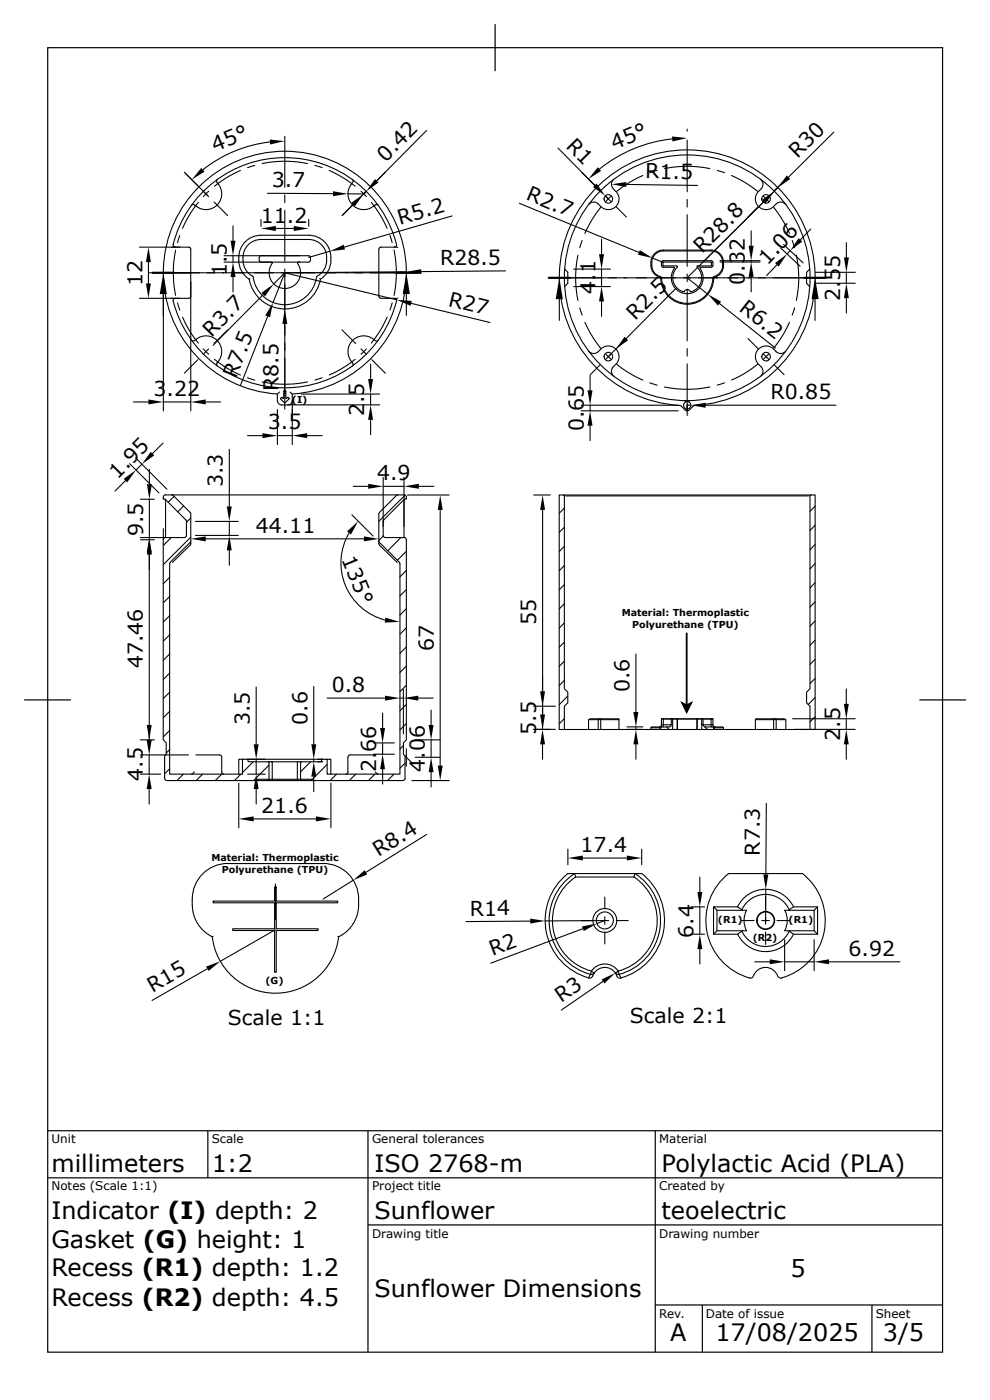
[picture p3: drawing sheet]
<svg xmlns="http://www.w3.org/2000/svg" width="210mm" height="297mm" viewBox="0 0 210 297" stroke-linecap="round" stroke-linejoin="round" font-family="sans-serif">
<g fill="none" stroke="#000" stroke-width=".25">
<path d="M10.1 10.1h190.1v277.1h-190.1zM105.1 5.1v10M5.1 148.7h10M205.1 148.7h-9.9M10.1 240.2h190.1M10.1 250.2h190.1M44.1 240.2v10M78.1 240.2v47M139.1 240.2v47M78.1 260.2h122.1M139.1 277.2h61.1M149.1 277.2v10"/>
<path d="M185.2 277.2v10"/>
</g>
<g fill="none" stroke="#000" stroke-width=".23">
<path d="M39.1 36.6l5 5M46.2 38.1l-.2 .5 .4 .5M46.4 39.1a3.3 3.3 0 0 1-.3 4.4 3.3 3.3 0 0 1-4.4 .3M51 36.2l-3.4 1.8-2.1 1.6M54.1 35.1l-1.5 .5M55.7 34.7a23.2 23.2 0 0 1 9.6 0M57.3 30.2a27.9 27.9 0 0 0-14.2 5.9M60.5 29v10.8M66.9 35.1l1.5 .5M69.9 36.2l3.4 1.8 2.1 1.6M74.6 39.1a3.4 3.4 0 0 0 .5 4.7 3.4 3.4 0 0 0 4.7-.4l.5 .2M74.8 38.1l.2 .3-.1 .3"/>
<path d="M74.9 38.8l-.3 .3M81.8 36.6l-2.8 2.9M90.6 27.7l-10.6 10.7M118.5 31.5l7.8 7.9M123.6 36.7l3.7 3.6M125.3 38.4l2.2 2.1M130.4 38.1a1.35 1.35 0 0 0-.2 2M133 39.2l15.1 .2M136.5 37.3l-3.4 1.8-2.1 1.5M139.5 36.2l-1.5 .5M141.1 35.8a23 23 0 0 1 9.6 0M142.8 29.5a29.7 29.7 0 0 0-15.5 6.4"/>
<path d="M145.9 27.4v.5M145.9 29.8v10.9M152.3 36.2l1.6 .5M155.4 37.3l3.4 1.8 2.1 1.5M161.5 38.1a1.35 1.35 0 0 1 .1 2M165.2 39.9l-19.3 19.1 4.4 3.5M166.5 38.4l-2.1 2.1M177.1 28.1l-9.7 9.5M29.6 52.5h10.5M31.5 57.9h58M31.5 55.7v4.5M34.7 59.8v27.5"/>
<path d="M37.1 52.5l-.6 .1M37.1 52.5l-.3-.4a24.4 24.4 0 0 1 23.7-18.6 24.4 24.4 0 0 1 23.7 18.6l-.3 .4M37.1 52.5h.1M37.3 53.1a24 24 0 0 0 0 9.6M38.2 50l-.5 1.6M40.1 52.5l.3 .1 .1 .3v34.4M40.7 43.6l.4-.2 .5 .4M42.1 43l-1.5 2.1-1.8 3.4M43.2 40.6l1.1 1.2M44.3 40.6l-1.1 1.2M45.5 42.9l2.8 2.9M47.6 54.3h18l.3 .4v.8l-.3 .2"/>
<path d="M47.6 55.7h18M49.5 48v3.1M49.5 54.3v1.4M49.5 58.8v3.2M52.9 59.3a7.7 7.7 0 0 0 7.6 6.3 7.7 7.7 0 0 0 7.6-6.3M53.1 59.2l-.2 .1M55.4 54.3l-.4 .4 .1 .8 .3 .2M55.4 46.6v1.5M56.8 41.1h13.9M57.6 55.7l.2 .2M58.6 48.5h3.8M60.5 57.9l23.7 5.8"/>
<path d="M60.5 41.4v1.6M60.5 44.7v10.8M60.5 57.1v29.8M60.5 57.9l-2.5 6.3M60.5 57.9l-2.4 2.4M63.3 55.7l-.1 .1a3.5 3.5 0 0 1-1.7 5.3 3.3 3.3 0 0 1-3.7-1.2 3.3 3.3 0 0 1 0-3.9M65.6 46.6v1.5M67.9 59.2l.1 .1M69.3 54.7v.6M69.4 54.7a3.8 3.8 0 0 0-3.8-3.8h-10.2a4.2 4.2 0 0 0-3.7 2.9 4.2 4.2 0 0 0 1.4 4.6l.6 .4M69.4 55.3a4.1 4.1 0 0 1-2.2 3.5 6.8 6.8 0 0 1-6.7 5.9 6.8 6.8 0 0 1-6.7-5.9M70.1 53.4l-4.5 1.3"/>
<path d="M70.3 54.7v.6M70.3 55.3a4.7 4.7 0 0 1-2.2 4M70.3 54.7a4.7 4.7 0 0 0-4.7-4.7h-10.2a5.1 5.1 0 0 0-4.6 3.7 5.1 5.1 0 0 0 2.1 5.6M73.9 41.2h3.3M75 43.4l-2.2 2.3M75.5 42.9l-2.9 2.9M76.7 40.6l1.1 1.2M77.8 40.6l-1.1 1.2M78.9 43l2.2 3.2 1.1 2.3M80.4 53v9.9M82.8 50l.5 1.5M83.7 53.1a23.2 23.2 0 0 1 0 9.6"/>
<path d="M83.7 52.5h-2.8l-.3 .1-.1 .3M83.9 52.5l.6 .1M83.9 52.5h-.1M86.3 57.7l-25.8 .2M96 45.9l-22.9 6.6M107.3 57.5l-17.8 .2M110.3 43.2l25.4 10.4M116.7 59h58.5M119.9 57.2l.7 .6v2.4l-.7 .7M120.6 59h.1M121.8 57.2h7.8M122.7 54.2a23 23 0 0 0 0 9.6"/>
<path d="M123.6 51.1l-.5 1.5M127.5 44.1l-1.5 2.1-1.8 3.4M127.7 50.8v3.2M127.7 57.2v3.7M128.5 41.6l.7 .7M128.6 41.7l1.1 1.1M129.8 41.7l-1.2 1.1M130.2 40.1l.6 .6M130.8 40.6a2.27 2.27 0 0 1 0 3.3 2.27 2.27 0 0 1-3.2 0 1.54 1.54 0 0 0-2.6-.4M130.9 44l2.1 2.1M138.6 54.8l2.2 1M140.2 58.9a6.3 6.3 0 0 0 3.2 5.1 5.6 5.6 0 0 0 8.2-4.9"/>
<path d="M140.8 53.1h10.2M140.9 53.1a2.74 2.74 0 0 0-2.7 3.3 2.63 2.63 0 0 0 2 2.5M143.8 56.8a3.1 3.1 0 0 0 1.3 5.2M145.9 42.4v1.6M145.9 45.6v11M145.9 58.2v1.6M148.1 56.8a2.99 2.99 0 0 1 .8 3 2.99 2.99 0 0 1-2.3 2.1l-.1-.1M151 55.4h-10.3a1.08 1.08 0 0 0-.2 1.2l.3 .2h2.4a3.4 3.4 0 0 0 .4 4.7 3.4 3.4 0 0 0 4.7 0 3.4 3.4 0 0 0 .4-4.7h2.3M151 56.5h-2.8l-.2 .1 .1 .2M151 55.7h-10.2l.1 .8h2.8l.1 .1v.2M151 53.3h-10.1a2.55 2.55 0 0 0-2.5 3.1 2.44 2.44 0 0 0 1.8 2.3M151 55.3l.3 .2 .1 .9-.4 .4"/>
<path d="M151 53.1a2.73 2.73 0 0 1 2.6 3.3 2.63 2.63 0 0 1-1.9 2.5M151 55.7v.8M151 53.3a2.44 2.44 0 0 1 2.5 2.4M151.7 58.9l-.2 .2M152.9 55.4h8.5M152.9 55.7h8.5M153.4 55.8v.6M153.5 56.4a2.84 2.84 0 0 1-2.1 2.5 5.5 5.5 0 0 1-5.5 5.5 5.5 5.5 0 0 1-5.4-5.5l-.3-.2M159.5 49v3.2M159.5 55.4v.3M159.5 58.8v3.2M160.9 44l-2.1 2.1"/>
<path d="M161.6 40.1a2.36 2.36 0 0 0-.5 3.8 2.36 2.36 0 0 0 3.7-.6 1.35 1.35 0 0 1 2.1 .2M162.1 41.7l1.1 1.1M163.2 41.7l-1.1 1.1M164.3 44.1l1.5 2.1 1.9 3.4M165 56.2l-2.2 2.3M165.8 52.6l4.1 3.9M166.4 51.9l4.1 3.9M167.8 53.2l-.7 .7M168.2 51.1l.5 1.5M169.1 54.2a23.2 23.2 0 0 1 0 9.6M171.3 59v1.2l.6 .7M171.9 57.2l-.6 .6v1.2"/>
<path d="M172.2 48.6l-2.2 2.3M173.2 57.8h8.4M179.7 51.5v3.2M179.7 57.8v2.4M29.6 63.4h10.5M36.5 63.3l.6 .1M37.1 63.4l-.3 .3a24.4 24.4 0 0 0 23.7 18.7 24.4 24.4 0 0 0 23.7-18.7l-.3-.3M37.2 63.4h-.1M37.7 64.3l.5 1.6M38.8 67.4l1.8 3.4 1.5 2.1M40.5 62.9l-.1 .3-.3 .2M41.6 72.1l-.5 .3-.4-.2"/>
<path d="M41.7 72.1a3.4 3.4 0 0 1 4.6 .4 3.4 3.4 0 0 1-.2 4.6M42 76.4l-2.9 2.9M43.2 74.1l1.1 1.1M44.3 74.1l-1.1 1.2M45.5 76.3l2.1 1.5 3.4 1.9M46.1 77.1l-.1 .3 .2 .3M48.3 70.1l-2.8 2.9M55.9 62.6l-10.7 10.7M56.8 67.2l-5.7 14.7M72.6 70.1l2.9 2.9M74.6 76.8l.3 .3M74.9 77.1l.1 .3-.2 .3"/>
<path d="M75.4 76.3l-2.1 1.5-3.4 1.8M76.7 74.1l1.1 1.2M77.8 74.1l-1.1 1.1M78.7 77.3v3.2M79 76.4l2.8 2.9M80.3 72.2l-.5 .2a3.4 3.4 0 0 0-4.7-.3 3.4 3.4 0 0 0-.5 4.7M80.5 62.9l.1 .3 .3 .2h2.8M82.2 67.4l-1.1 2.3-2.2 3.2M83.3 64.3l-.5 1.5M83.8 63.4h.1M84.5 63.3l-.6 .1M86.3 62.5v4.5"/>
<path d="M87.3 64.4l16.7 4.1M118.8 63.5v4.6M121.8 60.9h7.8M123.1 65.4l.5 1.5M124.2 68.4l1.8 3.5 1.5 2.1M125 74.5a1.52 1.52 0 0 0 2.6-.3 2.27 2.27 0 0 1 3.2-.1 2.27 2.27 0 0 1 0 3.3M125.3 79.7v3.2M127.5 77.5l-2.2 2.1M127.7 64v3.2M128.6 75.2l1.2 1.1M129.7 75.2l-1.1 1.1M130.8 77.4a1.54 1.54 0 0 0-.4 2.5"/>
<path d="M130.8 74.1l-1.6 1.7M131 77.4l2.1 1.5 3.4 1.8M143.6 61.1l-12.7 12.9M145.3 61.9l-.2 .1M145.9 61.4v11M145.9 74v1.6M145.9 77.3v11M146.5 61.8l-.6-.3-.6 .4M152.8 64.5l11.8 9.4M158.8 71.9l2.1 2.1M160.9 77.4l-2.1 1.5-3.4 1.8M162.1 75.2l1.1 1.1"/>
<path d="M163.2 75.2l-1.1 1.1M164.4 77.5l2.1 2.1M166.9 74.5a1.52 1.52 0 0 1-2.6-.4 2.33 2.33 0 0 0-3.5 .4 2.33 2.33 0 0 0 .8 3.4 1.35 1.35 0 0 1-.1 2M167.7 68.4l-1.9 3.5-1.5 2.1M168.7 65.4l-.5 1.5M173.1 63.5v4.6M173.2 60.2h8.4M179.7 63.3v3.2M27.5 98.5l6.2 6.2M28.3 85.4h3.2M28.8 97.2l6.7 6.7M30.1 98.6l-1.2 1.2"/>
<path d="M31.7 99.7v3.2M34.6 94.1l-2.2 2.3M34.7 85.4h5.8M43.7 85.4h3.2M48.7 95.4v12.2M52.6 80.2l1.5 .5M52.6 92.5h3.1M55.7 81.1a24.1 24.1 0 0 0 9.6 0M58.9 83.7a25.8 25.8 0 0 1-20.5-39.1 25.8 25.8 0 0 1 44.2 0 25.8 25.8 0 0 1-20.5 39.1M58.9 85.1a.91 .91 0 0 0 .9 .9h20.8M58.9 87v7.4M58.9 92.5h3.2"/>
<path d="M59.3 83.3l-.4 .4v1.4M59.6 84.6v.1M59.9 84.4l.3 .2v-1.5l.4-.1 .1 1.6h.2M59.9 84.4l-.3 .2M61.2 84.4l-.3 .2M61.2 84.4l.2 .3-.9 .9-.9-.9M61.6 83.3l.5 .4v1.4M62.1 85.1a.91 .91 0 0 1-.9 .9M62.1 85.1v9.3M64 83.7h16.6M65.2 92.5h3.2M68.4 80.2l-1.5 .5"/>
<path d="M78.7 83.7v2.3M78.7 89.2v3.1M123.4 86.1h20.6M123.4 87.3h20.6M125.3 86.1v1.2M125.3 90.4v3.2M138 81.3l1.5 .5M141.1 82.2a24 24 0 0 0 9.6 0M145.4 85.3h1M145.5 87a.68 .68 0 0 0 .9 0M145.9 86.1h.8M147.1 86.3l-.7 .8"/>
<path d="M147.1 86.3l.2-.1a27.2 27.2 0 0 0 24.9-34.3 27.2 27.2 0 0 0-38.8-16.9 27.2 27.2 0 0 0-8.2 41.6 27.6 27.6 0 0 0 19.4 9.6l.8 .9M149.9 86.1h27.6M153.9 81.3l-1.6 .5M26.7 102.1l-2.3 2.2M29.8 114.2h9.3M29.8 106h3M29.8 114.6h3M31.7 117.3v39.9M31.7 106v8.6M34.7 105.6v.4h.4l4.4 4.4M34.7 114.6v42.5l.6 .7v2.4l-.3 .4v4.7l.2 .4 .2 .1M34.7 112.3v2.3"/>
<path d="M35.1 106v8.2M35.1 114.2l-.4 .2v.2M36.4 114.2l-1.7 1.6M36.5 105.1h-1.4l-.4 .2v.3M36.5 105.1h49.3l.3 .1 .2 .4M36.5 105.1l.3 .1M36.8 105.2l3.7 3.8v5.9l-.1 .3-4.2 4.2-.2 .3v44.7h15.5v-3l.1-.1h.9l.2 .4 .2 .1h15.1l.3-.1 .2-.4h.8l.2 .1v3h15.4v-44.7l-.1-.3-4.3-4.3-.1-5.9M37 105.4l-1.3 1.3M39 107.5l-1.2 1.2M39.5 110.4l.1 .3v3l-.1 .2-.3 .3M40.4 115.8l-3.8 3.7M40.5 114.9l-.1 .9"/>
<path d="M40.5 110l-.9 .9M40.5 114.1l-5.8 5.8M41.5 110.7h9.1M41.5 113.7h9.1M43.7 114.4h33.6M48.7 110.7v3M48.7 116.9v3.2M74.1 113.2a12.5 12.5 0 0 0 7.7 18.5M74.7 109.3l4.5 4.6M75 103.3h3.2M80.4 114.9v.6M80.5 115.5l.1 .3 3.7 3.7"/>
<path d="M81.4 101.4v12.3l.2 .4 .2 .1M81.4 103.3h4.4M81.4 113.9l-1 .9M84.2 105.2l-3.6 3.6-.1 .3M84.5 105.1l-.3 .1M85.1 114.2l-2.8 2.8M85.8 101.4v10.4M85.8 114.2l.4 .2 .1 .2v42.5l-.6 .7v2.4l.3 .4v4.7v.2l-.4 .3M85.9 106l-.1 8.2h-4M86 105.2l-5.6 5.5M86.3 105.6v.4h-.4l-4.4 4.4-.1 .3M86.3 117.1l-1.9 1.9"/>
<path d="M86.5 105.1h8.9M89 103.3h3.1M93.5 108.3v54.3M113.3 105.1h3.6M115.2 108.3v46.6M118.8 105.1h.9l.1 .2v41l.8 .7v2.3l-.8 .7v4.9h-1zM119.7 105.1h52.5M119.8 107.9l-1 1.1M119.8 112l-1 1.1M119.8 116l-1 1.1M120.2 105.3h51.5M172.2 105.1h.9v49.8h-1.1"/>
<path d="M172.2 105.1l-.2 .2v41l-.7 .7v2.3l.7 .7v4.9M173.1 107.5l-1.1 1.1M173.1 111.6l-1.1 1.1M173.1 115.7l-1.1 1M173.1 119.7l-1.1 1.1M36 122.6l-1.3 1.4M36 126.7l-1.3 1.3M36 130.8l-1.3 1.3M36 134.8l-1.3 1.4M36 138.9l-1.3 1.3M86.3 121.2l-1.4 1.3M86.3 125.2l-1.4 1.4"/>
<path d="M86.3 129.3l-1.4 1.3M86.3 133.3l-1.4 1.4M86.3 137.4l-1.4 1.4M119.8 120.1l-1 1.1M119.8 124.2l-1 1.1M119.8 128.2l-1 1.1M119.8 132.3l-1 1.1M119.8 136.4l-1 1M135 138.9v12.3M173.1 123.8l-1.1 1.1M173.1 127.8l-1.1 1.1M173.1 131.9l-1.1 1.1"/>
<path d="M173.1 136l-1.1 1.1M29.8 157.1h3M36 142.9l-1.3 1.4M36 147l-1.3 1.4M36 151.1l-1.3 1.3M36 155.1l-1.3 1.4M36 159.2l-.7 .7M54.4 145.9v12.2M66.6 145.8v12.3M69.5 148.3h12.3M79.4 157.8h4.3M81.2 151.4v3.2"/>
<path d="M81.2 157.8v2.4M84.9 150.1v.1M84.9 148.3h.8M85.7 158.4l-.8 .7M85.7 146.4v9.5M86.3 141.5l-1.4 1.3M86.3 145.5l-1.4 1.4M86.3 149.6l-1.4 1.4M86.3 153.7l-1.4 1.3M86.3 159.1v3.6M88.2 157.1h5.2M88.8 148.3h3.2"/>
<path d="M91.5 150.8v3.2M91.5 157.1v3.7M113.3 150h4.6M113.3 154.9h4.6M115.2 158.1v3.2M119.8 154.9h11.6M119.8 140.4l-1 1.1M119.8 144.5l-1 1.1M119.8 152.6l-1 1.1M120.6 147.8l-1.8 1.8M125 153v1.8M125.1 152.8h1.8"/>
<path d="M127 153v1.8M127.2 152.7l-.2 .1h.6l.1-.1M127.2 152.7h-.3a2.59 2.59 0 0 0-1.9 .1M127.2 152.7h.5M127.6 153v1.8M127.7 152.7h2.3a1.74 1.74 0 0 1 1.4 .1v2.1M127.8 152.8h3.6M131.4 154.9h6.8M133.1 154.4h3.4M133.1 154.9h3.2M135 154.4v.5M135 158.1v3.2"/>
<path d="M138.2 154.6v.3h2.1M140.2 154.6h.1M140.2 154.6v.3M140.2 154.4v.2M140.5 153.9l.3 .1v.4M140.5 154.4h-2.1l-.2 .2h2M140.5 153.9l-.2 .4-.3 .1M140.8 152.7h-.3M140.8 152.7h-.3v1.2M140.8 152.7h2M140.8 152.8v1.1M140.9 152.7h1.6"/>
<path d="M140.9 153.9h1.6M141.5 154.4l.6 .5M142.6 152.7v1.2l-.3 .4-1.8 .1M142.6 152.7h.1M142.8 152.7h1M142.8 152.7h.1M142.8 154.9h1.1M143.7 152.7h-.9v2.2h-2.5v-.3l.2-.2M143.8 152.7h5.2M143.8 152.7h.1M143.8 152.8v2M143.8 152.7l.1 2.2"/>
<path d="M143.9 154.9h4.1M144.1 152.7h3.7M148 154.9h1M148.1 152.7l-.1 2.2M148.1 152.8v2M148.1 152.7h-.1M148.1 152.7h.9v2.2h2.6v-.3h.1M149 153.7l.3 .3M149 152.7h2M149.1 152.7h-.1M149.3 152.7h.1M149.3 152.7v1.2"/>
<path d="M149.3 153.9l.1 .3 .4 .2h1.6l.2 .2M149.4 152.7h1.5M149.4 153.9h1.5M149.7 154.4l.5 .5M151 152.7h.4M151 154v.4M151 152.7h.1M151 152.8v1.1M151 152.7h.4v1.2M151 153.9h.4M151.4 154.4h.2M151.4 153.9v.3l.4 .2"/>
<path d="M151.6 154.9h2M151.6 154.4h1.8l.2 .2h-1.9M151.6 154.4l.1 .2M151.7 154.6v.3M153.6 154.9h6.8M153.6 154.6v.3M160.4 154.9h11.6M160.4 152.8v2.1M160.4 152.8h3.7M164.1 152.7h-2.2a1.64 1.64 0 0 0-1.5 .1M164.1 152.7h.6M164.2 152.7l.1 .1h.5"/>
<path d="M164.3 153v1.8M164.7 152.7h.3a2.59 2.59 0 0 1 1.9 .1M164.7 152.7l.1 .1M164.8 153v1.8M164.9 152.8h1.9M166.9 153v1.8M168.3 152.7h13.3M168.8 154.9h12.8M173.1 140l-1.1 1.1M173.1 144.1l-1.1 1.1M173.1 148.2l-1.5 1.4M173.1 152.2l-1.1 1.1"/>
<path d="M179.7 146.3v3.2M179.7 152.7v2.2M179.7 158.1v3.2M29.8 160.3h10.2M29.8 164.4h4.3M31.7 160.3v4.1M31.7 167.6v3.2M36 163.3l-1 1M38.9 164.4l-1.3 1.4M41.3 163.9l-.6 .5M41.6 160.3h3.8a2.21 2.21 0 0 1 1.6 .3l.1 3.4M43 164.4l-1.3 1.4"/>
<path d="M47.1 164l.2 .3 .2 .1M47.1 164.4l-1.4 1.4M50.7 166.3v9.5M50.9 161.3h.8M50.9 161.2l-.2 .2v3M51.1 164.4l-1.3 1.4M52.4 161.3h16.1h-1M52.6 164.4h3.7M52.6 161.3h3.7M53.8 161.8l-2.3 2.3M53.9 173.9h13.2M54.4 161.3v3.1"/>
<path d="M54.4 167.6v3.2M54.7 165.8h11.5M57 161.8l.1 .2v3.5h-2.4v.3h-19.3M57.1 165.5h6.7M57.1 162.5l-3.3 3.3M57.6 161.8l.2 .2v3.5M63.1 162v3.5M63.3 161.8l-.1 .2M64 161.8l-.2 .2v3.5h2.4v.3h19.4M66 161.8l-2.2 2.1M66.6 161.3v.5M66.6 165v3.1"/>
<path d="M67.5 161.8h1M69.2 161.3h.9M69.5 162.4l-3.3 3.2M70.1 161.2l.2 .2M70.3 161.4v3M70.3 166.3v9.5M71.5 164.4l-1.4 1.4M73.9 164l-.2 .3-.3 .1M75.5 164.4l-1.3 1.4M79.4 160.2h4.3M79.4 160.3h-3.8a2.12 2.12 0 0 0-1.6 .3l-.1 3.4M79.6 164.4l-1.4 1.4"/>
<path d="M79.7 163.9l.6 .5M81.2 163.4v3.1M83.7 164.4l-1.4 1.4M86 162.1l-1.1 1.1M86 160.6l1.6 1.6M87.5 165.8h7.9M88.2 160.8h5.2M90.6 177.2l-12.9 8.1M91.5 164v3.2M162.7 170.6l-.1 15.1M40.8 192.2a7.7 7.7 0 0 1 7.6-8.8h20.2a7.6 7.6 0 0 1 7.6 8.8M40.8 192.2a7.5 7.5 0 0 0 4.3 6.8"/>
<path d="M45.1 199a13.5 13.5 0 0 0 13.4 12 13.5 13.5 0 0 0 13.4-12M45.2 198.9l-.1 .1M45.3 191.4h13v-3h.4v3h13v.3h-13v5.6h8.8v.3h-8.8v8.9h-.4v-8.9h-8.9v-.3h8.9v-5.6h-13zM58.5 187.8v7.6M58.5 197.5l-11.7 6.7M75 187l-6.4 3.9M76.2 192.2a7.3 7.3 0 0 1-4.4 6.7h-.1M112.6 195.6l-13.6 .1M115.8 195.6l12.6-.1-1.7 .7M120.6 180.3v3.4M122 185.5h-1.2a12.6 12.6 0 0 0-4.8 12.4 12.6 12.6 0 0 0 9 9.8M122 185.5l.2 .8h12.4l.2-.8"/>
<path d="M122 185.5h12.8M122 185.5a11.8 11.8 0 0 0-5.2 12 11.8 11.8 0 0 0 8.9 9.5l.5-.4M123.5 195.5h2.5M123.8 182.2h9.3M123.8 197.2l-19.6 7.4M127.6 195.5h1.7M128.4 190.5v2.6M128.4 194.7v1.6M128.4 197.9v2.6M130.9 195.5h2.5M134.6 186.3a11.1 11.1 0 0 1 4.8 11 11.1 11.1 0 0 1-8.1 9 3.4 3.4 0 0 0-5.7 0 11.1 11.1 0 0 1-8.1-9 11.1 11.1 0 0 1 4.7-11M134.8 185.5a11.9 11.9 0 0 1 5.3 11.8 11.9 11.9 0 0 1-8.6 9.7"/>
<path d="M134.8 185.5h1.3a8.7 8.7 0 0 1 3.2 3.5 12.7 12.7 0 0 1-7.4 18.7M136.3 180.3v3.4M146.7 192.6h2.9M146.7 198.4h2.9M148.6 186.3v3.1M148.6 192.6v5.8M151.5 192.6v5.8l.7-.7h5.4M152.2 193.3v4.4M156.6 192.6a6.6 6.6 0 0 1 6-3.7 6.6 6.6 0 0 1 5.9 3.7M156.6 198.4a6.6 6.6 0 0 0 6 3.7 6.6 6.6 0 0 0 5.9-3.7M156.6 192.6h-5.1l.7 .7h5.4M156.6 192.6l1 .7"/>
<path d="M157.5 195.5h2.6M157.5 193.2a5.5 5.5 0 0 1 5.1-3.2 5.5 5.5 0 0 1 5 3.2M157.5 197.8a5.5 5.5 0 0 0 5.1 3.2 5.5 5.5 0 0 0 5-3.2M157.6 197.7l-1 .7h-5.1M157.6 193.3h.9a4.7 4.7 0 0 0 0 4.4h-.9M161.8 195.5h1.6M162.6 190.4v2.7M162.6 194.7v1.6M162.6 197.9v2.7M162.6 188.9v6.6M165 195.5h2.7M166.6 197.7h1"/>
<path d="M166.6 193.3h1M166.6 199.6v6.6M166.6 193.3a4.6 4.6 0 0 1 0 4.4M167.6 193.3h5.3M167.6 197.7h5.3M167.6 197.7l.9 .7h5.1M167.6 193.2v.1M172.9 199.6v6.6M173.6 192.6v5.8l-.7-.7v-4.4zM173.6 192.6h-5.1l-.9 .6M44 205.8l-11.7 6.7M125.6 206.3l.5 .3a1.06 1.06 0 0 1-1.1 1.1z"/>
<path d="M126.2 206.7a2.81 2.81 0 0 1 4.7 .2h.6M128.1 208.4l-8.9 6.1M130.7 206.6l.6-.3 .6 1.4a.82 .82 0 0 1-1.1-.7zM148.6 201.6v3.1M159.1 207.7a.7 .7 0 0 0 .9-.4 2.76 2.76 0 0 1 2.7-1.8 2.76 2.76 0 0 1 2.6 2l.4 .3 .3-.1M159.1 207.7a12.7 12.7 0 0 1-4.4-22.2h15.7a12.7 12.7 0 0 1 4.6 12.5 12.7 12.7 0 0 1-9 9.7M160.3 204.3h3.2M166.6 204.3h6.3M176 204.3h15.1"/>
<circle cx="129.2" cy="42.3" r=".91"/>
<circle cx="145.9" cy="59" r="26.1"/>
<circle cx="162.7" cy="42.3" r=".91"/>
<circle cx="129.2" cy="75.7" r=".91"/>
<circle cx="162.7" cy="75.7" r=".91"/>
<circle cx="145.9" cy="86.1" r=".78"/>
<circle cx="128.4" cy="195.5" r="2.54"/>
<circle cx="128.4" cy="195.5" r="1.81"/>
<circle cx="162.6" cy="195.5" r="1.91"/>
<circle cx="162.6" cy="195.5" r="1.81"/>
</g>
<g fill="#000">
<path d="M42.7 35.7l.7 .8-2.7 1.7zM57.3 29.6l3.2 .4-3.1 .7zM79.6 38l.8 .8-2.6 1.9zM126.7 39l1.8 2.6-2.6-1.9zM127 35.5l.6 .8-2.7 1.7zM129.8 39.1l3.2-.4v1zM142.7 29l3.2 .3-3.1 .7zM167.1 37.3l.7 .7-2.6 1.9zM31.5 52.5l.5 3.2h-1zM49 51.1h1l-.5 3.2zM49.5 55.7l.5 3.1h-1zM55.4 48.5l3.2-.5v1.1z"/>
<path d="M62.4 48l3.2 .5-3.2 .6zM70.7 40.6l3.2 .6-3.2 .5zM70.1 53.4l2.9-1.4 .3 1zM74.6 43.1l2.6-1.9-1.8 2.6zM86.3 57.7l3.2-.5v1zM127.2 54h1.1l-.6 3.2zM135.9 53.1l2.7 1.7-3.1-.7zM159 52.2h1l-.5 3.2zM159.5 55.7l.5 3.1h-1zM161.8 42.5l2.6-1.9-1.9 2.6zM164.6 55.9l2.5-2-1.7 2.7zM169.6 50.6l.8 .7-2.6 1.9z"/>
<path d="M179.2 54.7h1.1l-.6 3.1zM31 60.2h1l-.5 3.2zM34.7 57.9l.7 4.6h-1.5zM55.5 62.2l2.6-1.9-1.8 2.6zM58 64.2l-.7 3.2-1-.4zM60.5 65.6l.5 3.2h-1zM86.3 57.9l.7 4.6h-1.5zM84.2 63.7l3.2 .2-.2 1zM118.8 59l.7 4.5h-1.5zM127.7 60.9l.6 3.1h-1.1zM132.6 71.5l.8 .8-2.6 1.8zM150.3 62.5l2.8 1.6-.6 .8z"/>
<path d="M173.1 59l.7 4.5h-1.5zM179.7 60.2l.6 3.1h-1.1zM31.5 84.8l3.2 .6-3.2 .5zM32 96l.7 .7-2.6 1.9zM40.5 85.4l3.2-.6v1.1zM55.7 92l3.2 .5-3.2 .6zM62.1 92.5l3.1-.5v1.1zM78.7 86l.5 3.2h-1zM78.2 80.5h1l-.5 3.2zM124.8 82.9h1l-.5 3.2zM125.3 87.3l.5 3.1h-1zM146.7 86.1l3.2-.6v1.1z"/>
<path d="M26.3 101.7l2.6-1.9-1.9 2.7zM31.7 114.2l.5 3.1h-1zM31.2 102.9h1.1l-.6 3.1zM31.7 114.6l.6 3.2h-1.1zM40.5 114.4l3.2-.5v1.1zM48.7 113.7l.5 3.2h-1zM48.2 107.6h1l-.5 3.1zM73.7 112.9l2.4-2.2-1.6 2.8zM77.3 113.9l3.1 .5-3.1 .6zM78.2 102.8l3.2 .5-3.2 .5zM85.8 103.3l3.2-.5v1zM93.5 105.1l.5 3.2h-1z"/>
<path d="M115.2 105.1l.5 3.2h-1zM81.8 131.2l3.1 .9-3.2 .1zM31.1 157.2h1.1l-.5 3.1zM31.2 154h1l-.5 3.1zM53.9 158.1h1l-.5 3.2zM66.1 158.1h1.1l-.6 3.2zM80.7 154.6h1.1l-.6 3.2zM81.8 147.8l3.1 .5-3.1 .5zM85.7 148.3l3.1-.5v1zM91 154h1.1l-.6 3.1zM114.7 146.8h1l-.5 3.2zM115.2 154.9l.5 3.2h-1z"/>
<path d="M114.7 151.8h1l-.5 3.1zM135 154.9l.6 3.2h-1.1zM134.5 151.2h1.1l-.6 3.2zM144.9 149.3l.9 .5 1-.5-1 1.9zM179.2 149.5h1l-.5 3.2zM179.7 154.9l.5 3.2h-1zM31.7 164.4l.5 3.2h-1.1zM54.4 164.4l.5 3.2h-1zM50.7 173.9l3.2-.5v1.1zM66.6 161.8l.6 3.2h-1.1zM67.1 173.4l3.2 .5-3.2 .6zM81.2 160.2l.6 3.2h-1.1z"/>
<path d="M91.5 160.8l.6 3.2h-1.1zM93 162.6h1l-.5 3.2zM75 187l2.4-2.2 .6 .9zM112.6 195.1l3.2 .5-3.2 .6zM123.6 196.8l3.1-.6-2.7 1.5zM120.6 182.2l3.2-.5v1.1zM133.1 181.7l3.2 .5-3.2 .6zM148.1 189.4h1l-.5 3.2zM162.1 185.7h1.1l-.6 3.2zM43.8 205.3l3-1.1-2.5 2zM127.8 208l2.9-1.3-2.3 2.2zM148.6 198.4l.5 3.2h-1z"/>
<path d="M163.5 203.7l3.1 .6-3.1 .5zM172.9 204.3l3.1-.6v1.1z"/>
</g>
<path d="M34.7 57.9h5.8M77.8 40.7l-.6 .5M145.9 86.1v1.2" fill="none" stroke="#000" stroke-width=".33"/>
<path d="M32.4 57.9h4.5M84 57.9h4.6M116.5 59h4.5M170.8 59h4.5" fill="none" stroke="#000" stroke-width=".46"/>
<path d="M145.8 134.4v15.4M144.9 149.3l.9 .5 1-.5-1 1.9z" fill="none" stroke="#000" stroke-width=".38"/>
<g font-size="5.1">
<text x="10.9" y="249">millimeters</text>
<text x="45" y="249">1:2</text>
<text x="79.5" y="249">ISO 2768-m</text>
<text x="140.5" y="249">Polylactic Acid (PLA)</text>
<text x="10.9" y="258.9">Indicator (I) depth: 2</text>
<text x="79.5" y="258.9">Sunflower</text>
<text x="140.5" y="258.9">teoelectric</text>
<text x="10.9" y="265">Gasket (G) height: 1</text>
<text x="10.9" y="271.1">Recess (R1) depth: 1.2</text>
<text x="79.5" y="275.4">Sunflower Dimensions</text>
<text x="167.8" y="271.3">5</text>
<text x="10.9" y="277.4">Recess (R2) depth: 4.5</text>
<text x="142.3" y="284.8">A</text>
<text x="151.9" y="284.8">17/08/2025</text>
<text x="187.5" y="284.8">3/5</text>
</g>
<g font-size="4.4">
<text x="45.7" y="32.4" transform="rotate(-23 45.7 32.4)">45°</text>
<text x="82" y="34.5" transform="rotate(-45 82 34.5)">0.42</text>
<text x="120" y="31.2" transform="rotate(45 120 31.2)">R1</text>
<text x="130.5" y="31.8" transform="rotate(-23 130.5 31.8)">45°</text>
<text x="169.3" y="33.9" transform="rotate(-45 169.3 33.9)">R30</text>
<text x="57.7" y="39.7">3.7</text>
<text x="137" y="37.9" transform="rotate(1 137 37.9)">R1.5</text>
<text x="55.4" y="47.3">11</text>
<text x="60.9" y="47.3">.2</text>
<text x="84.9" y="47.7" transform="rotate(-16 84.9 47.7)">R5.2</text>
<text x="111.5" y="42.3" transform="rotate(22 111.5 42.3)">R2.7</text>
<text x="149.1" y="54" transform="rotate(-45 149.1 54)">R28.8</text>
<text x="48.2" y="58.7" transform="rotate(-90 48.2 58.7)">1.5</text>
<text x="93.5" y="56.3" transform="rotate(-1 93.5 56.3)">R28.5</text>
<text x="126.5" y="59.7" transform="rotate(-90 126.5 59.7)">.</text>
<text x="126.5" y="58.1" transform="rotate(-90 126.5 58.1)">1</text>
<text x="158.2" y="57.7" transform="rotate(-90 158.2 57.7)">.32</text>
<text x="163" y="56.4" transform="rotate(-47 163 56.4)">1.06</text>
<text x="178.4" y="59.6" transform="rotate(-90 178.4 59.6)">5</text>
<text x="178.4" y="56.8" transform="rotate(-90 178.4 56.8)">5</text>
<text x="30.2" y="60.8" transform="rotate(-90 30.2 60.8)">12</text>
<text x="95" y="65" transform="rotate(14 95 65)">R27</text>
<text x="126.5" y="62.4" transform="rotate(-90 126.5 62.4)">4</text>
<text x="156.8" y="65.9" transform="rotate(38 156.8 65.9)">R6.2</text>
<text x="158.2" y="60.5" transform="rotate(-90 158.2 60.5)">0</text>
<text x="178.4" y="64" transform="rotate(-90 178.4 64)">2.</text>
<text x="44.9" y="71.8" transform="rotate(-45 44.9 71.8)">R3.7</text>
<text x="134.9" y="68.1" transform="rotate(-45 134.9 68.1)">R2.5</text>
<text x="50.1" y="80.6" transform="rotate(-69 50.1 80.6)">R7.5</text>
<text x="59.1" y="83.1" transform="rotate(-90 59.1 83.1)">R8.5</text>
<text x="32.6" y="84">3</text>
<text x="35.4" y="84">.22</text>
<text x="77.4" y="88.4" transform="rotate(-90 77.4 88.4)">2</text>
<text x="77.4" y="85.7" transform="rotate(-90 77.4 85.7)">.5</text>
<text x="124" y="87.2" transform="rotate(-90 124 87.2)">65</text>
<text x="163.6" y="84.7">R0.85</text>
<text x="56.9" y="91.2">3</text>
<text x="59.7" y="91.2">.5</text>
<text x="124" y="91.6" transform="rotate(-90 124 91.6)">0.</text>
<text x="25" y="101.9" transform="rotate(-45 25 101.9)">1.95</text>
<text x="80.1" y="102">4.9</text>
<text x="47.3" y="103.5" transform="rotate(-90 47.3 103.5)">3.3</text>
<text x="30.4" y="113.9" transform="rotate(-90 30.4 113.9)">9.5</text>
<text x="54.3" y="113.2">44.11</text>
<text x="72.5" y="118.8" transform="rotate(67 72.5 118.8)">135°</text>
<text x="113.9" y="132.8" transform="rotate(-90 113.9 132.8)">55</text>
<text x="30.4" y="142" transform="rotate(-90 30.4 142)">47.46</text>
<text x="92.1" y="138.2" transform="rotate(-90 92.1 138.2)">67</text>
<text x="70.5" y="147">0.8</text>
<text x="133.7" y="147.1" transform="rotate(-90 133.7 147.1)">0.6</text>
<text x="53.1" y="154" transform="rotate(-90 53.1 154)">3.5</text>
<text x="65.3" y="153.9" transform="rotate(-90 65.3 153.9)">0.6</text>
<text x="178.4" y="154.6" transform="rotate(-90 178.4 154.6)">.5</text>
<text x="79.9" y="159.6" transform="rotate(-90 79.9 159.6)">6</text>
<text x="79.9" y="156.9" transform="rotate(-90 79.9 156.9)">6</text>
<text x="90.2" y="159.6" transform="rotate(-90 90.2 159.6)">0</text>
<text x="90.2" y="156.8" transform="rotate(-90 90.2 156.8)">6</text>
<text x="113.9" y="156.1" transform="rotate(-90 113.9 156.1)">5.5</text>
<text x="178.4" y="157.4" transform="rotate(-90 178.4 157.4)">2</text>
<text x="30.3" y="165.9" transform="rotate(-90 30.3 165.9)">4</text>
<text x="30.3" y="163.1" transform="rotate(-90 30.3 163.1)">.5</text>
<text x="79.9" y="164" transform="rotate(-90 79.9 164)">2.</text>
<text x="90.2" y="163.9" transform="rotate(-90 90.2 163.9)">4.</text>
<text x="55.5" y="172.6">21.6</text>
<text x="80.4" y="182" transform="rotate(-32 80.4 182)">R8.4</text>
<text x="123.3" y="181">17.4</text>
<text x="161.3" y="181.7" transform="rotate(-90 161.3 181.7)">R7.3</text>
<text x="99.8" y="194.5">R14</text>
<text x="104.5" y="203.1" transform="rotate(-21 104.5 203.1)">R2</text>
<text x="147.3" y="199.1" transform="rotate(-90 147.3 199.1)">6.4</text>
<text x="180.2" y="202.9">6.92</text>
<text x="32.4" y="210.9" transform="rotate(-30 32.4 210.9)">R15</text>
<text x="119.1" y="213" transform="rotate(-34 119.1 213)">R3</text>
<text x="48.4" y="217.7">Scale 1:1</text>
<text x="133.8" y="217.3">Scale 2:1</text>
</g>
<g font-size="2.5">
<text x="10.9" y="242.9">Unit</text>
<text x="45" y="242.9">Scale</text>
<text x="79" y="242.9">General tolerances</text>
<text x="140" y="242.9">Material</text>
<text x="10.9" y="252.8">Notes (Scale 1:1)</text>
<text x="79" y="252.8">Project title</text>
<text x="140" y="252.8">Created by</text>
<text x="79" y="262.9">Drawing title</text>
<text x="140" y="262.9">Drawing number</text>
<text x="140" y="280">Rev.</text>
<text x="149.9" y="280">Date of issue</text>
<text x="186" y="280">Sheet</text>
</g>
<g font-size="2">
<text x="62" y="85.6">(I)</text>
<text x="132" y="130.8">Material: Thermoplastic</text>
<text x="134.2" y="133.4">Polyurethane (TPU)</text>
<text x="44.9" y="182.9">Material: Thermoplastic</text>
<text x="47.1" y="185.4">Polyurethane (TPU)</text>
<text x="152.5" y="196.1">(R1)</text>
<text x="167.5" y="196.1">(R1)</text>
<text x="159.8" y="199.9">(R2)</text>
<text x="56.4" y="209.1">(G)</text>
</g>
</svg>
